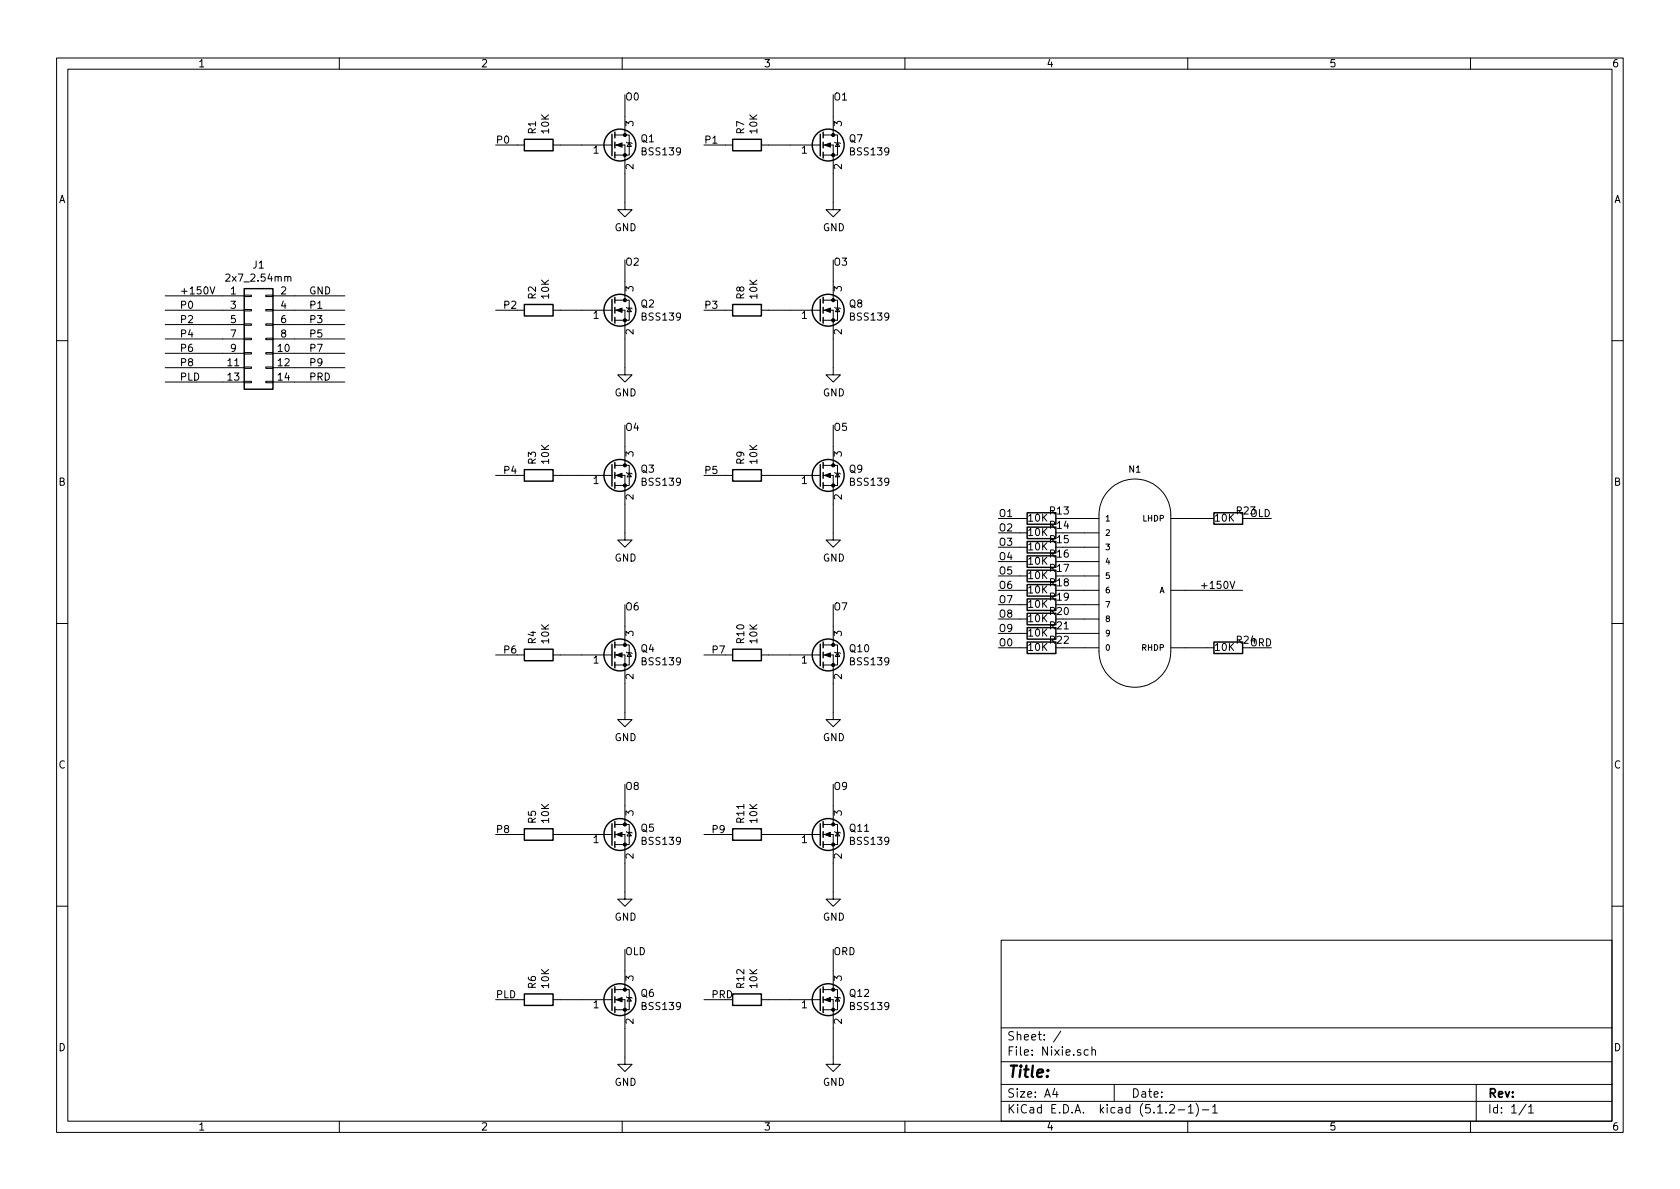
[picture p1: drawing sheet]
<svg xmlns="http://www.w3.org/2000/svg" width="297mm" height="210mm" viewBox="0 0 297 210" stroke-linecap="round" stroke-linejoin="round" font-family="sans-serif">
<g fill="none" stroke="#000" stroke-width=".18">
<path d="M10 10.3h277v189.9h-277zM12 12.2h273v186.1h-273zM60 10.3v1.9M110 10.3v1.9M110.5 16.8v7.1M147.3 16.8v7.1M160 10.3v1.9M210 10.3v1.9M260 10.3v1.9M87.6 25.6h5.1M97.8 25.6h10.1M108 25.6h.2"/>
<path d="M108.7 25.6h1.8v11.5h1.3l-1.3 1.2-1.3-1.2h1.3M108.7 23.9h1.8M110.5 23.9h.8v3.5h-2.6M110.7 25.1l.2 .2h.7l.2 .1M111.3 25.3l.3 .6h-.7zM124.5 25.6h5M134.6 25.6h10.2M144.8 25.6h.2M145.5 25.6h1.8v11.5h1.3l-1.3 1.2-1.3-1.2h1.3M145.5 23.9h1.8M147.3 23.9h.8v3.5h-2.6M147.6 25.1l.1 .2h.8l.1 .1"/>
<path d="M148.1 25.3l.4 .6h-.8zM29.2 52.3h14M29.2 54.9h14M29.2 57.4h14M29.2 59.9h14M37.1 50.7l.5 1.3 .4-1.3M39.9 48.6l.5-.1 .3 .3-.8 .9h.8M43.2 59.8h1.2v.3h-1.2zM43.2 57.3h1.2v.2h-1.2zM43.2 54.7h1.2v.3h-1.2zM43.2 52.2h1.2v.2h-1.2zM47 59.8h1.3v.3h-1.3z"/>
<path d="M47 57.3h1.3v.2h-1.3zM47 54.7h1.3v.3h-1.3zM47 52.2h1.3v.2h-1.3zM48.3 52.3h12.7M48.3 54.9h12.7M48.3 57.4h12.7M48.3 59.9h12.7M50.9 49.1l.2-.2h.3v.8M87.6 54.9h5.1M97.8 54.9h10.1M108 54.9h.2M108.7 54.9h1.8v11.4h1.3l-1.3 1.3-1.3-1.3h1.3"/>
<path d="M108.7 53.1h1.8M110.5 53.1h.8v3.5h-2.6M110.5 46v7.1M110.7 54.4l.2 .1h.7l.2 .1M111.3 54.5l.3 .6h-.7zM124.5 54.9h5M134.6 54.9h10.2M144.8 54.9h.2M145.5 54.9h1.8v11.4h1.3l-1.3 1.3-1.3-1.3h1.3M145.5 53.1h1.8M147.3 53.1h.8v3.5h-2.6M147.3 46v7.1"/>
<path d="M147.6 54.4l.1 .1h.8l.1 .1M148.1 54.5l.4 .6h-.8zM10 60.2h2M29.2 62.5h14M29.2 65h14M29.2 67.6h14M43.2 67.4h1.2v.3h-1.2zM43.2 64.9h1.2v.2h-1.2zM43.2 62.4h1.2v.2h-1.2zM47 67.4h1.3v.3h-1.3zM47 64.9h1.3v.2h-1.3zM47 62.4h1.3v.2h-1.3z"/>
<path d="M48.3 62.5h12.7M48.3 65h12.7M48.3 67.6h12.7M110.5 75.2v7.1M147.3 75.2v7.1M285 60.2h2M87.6 84.1h5.1M97.8 84.1h10.1M108 84.1h.2M108.7 84.1h1.8v11.4h1.3l-1.3 1.3-1.3-1.3h1.3M108.7 82.3h1.8M110.5 82.3h.8v3.5h-2.6"/>
<path d="M110.7 83.6l.2 .1h.7l.2 .1M111.3 83.7l.3 .6h-.7zM124.5 84.1h5M134.6 84.1h10.2M144.8 84.1h.2M145.5 84.1h1.8v11.4h1.3l-1.3 1.3-1.3-1.3h1.3M145.5 82.3h1.8M147.3 82.3h.8v3.5h-2.6M147.6 83.6l.1 .1h.8l.1 .1M148.1 83.7l.4 .6h-.8zM176.5 91.7h5.1M176.5 94.2h5.1"/>
<path d="M176.5 96.8h5.1M176.5 99.3h5.1M188 91.7h6.3M188 94.2h6.3M188 96.8h6.3M188 99.3h6.3M196.2 86.6a6.3 6.3 0 0 1 6.9-1.4 6.3 6.3 0 0 1 3.9 5.9v24.1a6.3 6.3 0 0 1-6.3 6.3 6.3 6.3 0 0 1-6.4-6.3v-24.1a6.3 6.3 0 0 1 1.9-4.5zM207 91.7h7.6M219.7 91.7h5.1M10 110.3h2M87.6 115.8h5.1M97.8 115.8h10.1"/>
<path d="M108 115.8h.2M108.7 115.8h1.8v11.4h1.3l-1.3 1.3-1.3-1.3h1.3M108.7 114h1.8M110.5 114h.8v3.6h-2.6M110.5 106.9v7.1M110.7 115.3l.2 .1h.7l.2 .2M111.3 115.4l.3 .7h-.7zM124.5 115.8h5M134.6 115.8h10.2M144.8 115.8h.2M145.5 115.8h1.8v11.4h1.3l-1.3 1.3-1.3-1.3h1.3M145.5 114h1.8"/>
<path d="M147.3 114h.8v3.6h-2.6M147.3 106.9v7.1M147.6 115.3l.1 .1h.8l.1 .2M148.1 115.4l.4 .7h-.8zM176.5 114.5h5.1M176.5 101.8h5.1M176.5 104.4h5.1M176.5 106.9h5.1M176.5 109.5h5.1M176.5 112h5.1M186.7 114.5h7.6M188 101.8h6.3"/>
<path d="M188 104.4h6.3M188 106.9h6.3M188 109.5h6.3M188 112h6.3M207 114.5h7.6M207 104.4h12.7M217.5 102.8l.4 1.3 .4-1.3M219.7 114.5h5.1M285 110.3h2M110.5 138.7v7.1M147.3 138.7v7.1M87.6 147.6h5.1"/>
<path d="M97.8 147.6h10.1M108 147.6h.2M108.7 147.6h1.8v11.4h1.3l-1.3 1.3-1.3-1.3h1.3M108.7 145.8h1.8M110.5 145.8h.8v3.5h-2.6M110.7 147.1l.2 .1h.7l.2 .1M111.3 147.2l.3 .6h-.7zM124.5 147.6h5M134.6 147.6h10.2M144.8 147.6h.2M145.5 147.6h1.8v11.4h1.3l-1.3 1.3-1.3-1.3h1.3M145.5 145.8h1.8"/>
<path d="M147.3 145.8h.8v3.5h-2.6M147.6 147.1l.1 .1h.8l.1 .1M148.1 147.2l.4 .6h-.8zM10 160.2h2M87.6 176.8h5.1M97.8 176.8h10.1M108 176.8h.2M108.7 176.8h1.8v11.4h1.3l-1.3 1.3-1.3-1.3h1.3M108.7 175h1.8M110.5 175h.8v3.6h-2.6M110.5 167.9v7.1M110.7 176.3l.2 .1h.7l.2 .1"/>
<path d="M111.3 176.4l.3 .6h-.7zM124.5 176.8h3.8M134.6 176.8h10.2M144.8 176.8h.2M145.5 176.8h1.8v11.4h1.3l-1.3 1.3-1.3-1.3h1.3M145.5 175h1.8M147.3 175h.8v3.6h-2.6M147.3 167.9v7.1M147.6 176.3l.1 .1h.8l.1 .1M148.1 176.4l.4 .6h-.8zM177 166.3h108v32h-108zM285 160.2h2"/>
<path d="M60 198.3v1.9M110 198.3v1.9M160 198.3v1.9M177 194.8h108M177 191.8h108M177 187.8h108M177 181.8h108M186.5 192.5l-.4 1h1M186.8 193v1M187.6 182.3l-1.3 2M192.4 185.7l-.4-.1-.3 .3 .1 .6 .2 .1 .4-.1M193.1 185.7a.37 .37 0 0 1 .6 .1v.8"/>
<path d="M193.1 185.1v1.5M197 191.8v3M206.8 195.5l.2-.2h.4l.2 .2 .1 .3-.1 .2-.8 .8h.9M208.3 196.3h1.2M210 198.3v1.9M210.1 195.8l.4-.5v1.5M210.1 196.8h.9M211.5 195.1a1.71 1.71 0 0 1 0 2.3M212.6 196.3h1.1M214.4 195.8l.4-.5v1.5M214.4 196.8h.8M260 198.3v1.9"/>
<path d="M261 191.8v6.5M269.8 195.2l-1.2 2M270.3 195.8l.4-.5v1.5M270.3 196.8h.8"/>
</g>
<g fill="none" stroke="#000" stroke-width=".25">
<path d="M92.7 24.6h5.1v2.1h-5.1zM108.2 23.7v3.9M108.7 23.4v1M108.7 25.1v1.1M108.7 26.9v1M129.5 24.6h5.1v2.1h-5.1zM145 23.7v3.9M145.5 23.4v1M145.5 25.1v1.1M145.5 26.9v1M43.2 51h5.1v17.8h-5.1zM92.7 53.8h5.1v2.1h-5.1z"/>
<path d="M108.2 53v3.8M108.7 52.6v1M108.7 54.4v1M108.7 56.1v1M129.5 53.8h5.1v2.1h-5.1zM145 53v3.8M145.5 52.6v1M145.5 54.4v1M145.5 56.1v1M92.7 83.1h5.1v2h-5.1zM108.2 82.2v3.8M108.7 81.8v1"/>
<path d="M108.7 83.6v1M108.7 85.3v1.1M129.5 83.1h5.1v2h-5.1zM145 82.2v3.8M145.5 81.8v1M145.5 83.6v1M145.5 85.3v1.1M181.6 90.7h5.1v2h-5.1zM181.6 93.2h5.1v2h-5.1zM181.6 95.8h5.1v2h-5.1zM181.6 98.3h5.1v2h-5.1zM214.6 90.7h5.1v2h-5.1z"/>
<path d="M92.7 114.8h5.1v2h-5.1zM108.2 113.9v3.8M108.7 113.5v1M108.7 115.3v1M108.7 117.1v1M129.5 114.8h5.1v2h-5.1zM145 113.9v3.8M145.5 113.5v1M145.5 115.3v1M145.5 117.1v1M181.6 100.8h5.1v2.1h-5.1zM181.6 103.4h5.1v2h-5.1z"/>
<path d="M181.6 105.9h5.1v2h-5.1zM181.6 108.5h5.1v2h-5.1zM181.6 111h5.1v2h-5.1zM181.6 113.5h5.1v2.1h-5.1zM214.6 113.5h5.1v2.1h-5.1zM92.7 146.6h5.1v2h-5.1zM108.2 145.7v3.8M108.7 145.3v1M108.7 147.1v1M108.7 148.8v1.1M129.5 146.6h5.1v2h-5.1zM145 145.7v3.8"/>
<path d="M145.5 145.3v1M145.5 147.1v1M145.5 148.8v1.1M92.7 175.8h5.1v2h-5.1zM108.2 174.9v3.8M108.7 174.5v1M108.7 176.3v1M108.7 178v1.1M129.5 175.8h5.1v2h-5.1zM145 174.9v3.8M145.5 174.5v1M145.5 176.3v1"/>
<path d="M145.5 178v1.1"/>
<circle cx="109.6" cy="25.6" r="2.82"/>
<circle cx="146.4" cy="25.6" r="2.82"/>
<circle cx="109.6" cy="54.9" r="2.82"/>
<circle cx="146.4" cy="54.9" r="2.82"/>
<circle cx="109.6" cy="84.1" r="2.82"/>
<circle cx="146.4" cy="84.1" r="2.82"/>
<circle cx="109.6" cy="115.8" r="2.82"/>
<circle cx="146.4" cy="115.8" r="2.82"/>
<circle cx="109.6" cy="147.6" r="2.82"/>
<circle cx="146.4" cy="147.6" r="2.82"/>
<circle cx="109.6" cy="176.8" r="2.82"/>
<circle cx="146.4" cy="176.8" r="2.82"/>
</g>
<g fill="#000" stroke="#000" stroke-width=".18">
<path d="M109 25.6l1-.3v.7zM145.8 25.6l1-.3v.7zM109 54.9l1-.4v.7zM145.8 54.9l1-.4v.7zM109 84.1l1-.4v.7zM145.8 84.1l1-.4v.7zM109 115.8l1-.4v.8zM145.8 115.8l1-.4v.8zM109 147.6l1-.4v.7zM145.8 147.6l1-.4v.7zM109 176.8l1-.4v.8zM145.8 176.8l1-.4v.8z"/>
<circle cx="110.5" cy="23.9" r=".28"/>
<circle cx="110.5" cy="27.4" r=".28"/>
<circle cx="147.3" cy="23.9" r=".28"/>
<circle cx="147.3" cy="27.4" r=".28"/>
<circle cx="110.5" cy="53.1" r=".28"/>
<circle cx="110.5" cy="56.6" r=".28"/>
<circle cx="147.3" cy="53.1" r=".28"/>
<circle cx="147.3" cy="56.6" r=".28"/>
<circle cx="110.5" cy="82.3" r=".28"/>
<circle cx="110.5" cy="85.8" r=".28"/>
<circle cx="147.3" cy="82.3" r=".28"/>
<circle cx="147.3" cy="85.8" r=".28"/>
<circle cx="110.5" cy="114" r=".28"/>
<circle cx="110.5" cy="117.6" r=".28"/>
<circle cx="147.3" cy="117.6" r=".28"/>
<circle cx="147.3" cy="114" r=".28"/>
<circle cx="110.5" cy="145.8" r=".28"/>
<circle cx="110.5" cy="149.3" r=".28"/>
<circle cx="147.3" cy="149.3" r=".28"/>
<circle cx="147.3" cy="145.8" r=".28"/>
<circle cx="110.5" cy="178.6" r=".28"/>
<circle cx="110.5" cy="175" r=".28"/>
<circle cx="147.3" cy="178.6" r=".28"/>
<circle cx="147.3" cy="175" r=".28"/>
</g>
<text font-size="2.8" x="178" y="190.5">Title:</text>
<g font-size="2.1">
<text x="178" y="184">Sheet: /</text>
<text x="178" y="186.7">File: Nixie.sch</text>
<text x="178" y="196.9">KiCad E.D.A. kicad (5.1.2-1)-1</text>
<text x="178" y="194.1">Size: A4</text>
<text x="200" y="194.1">Date:</text>
<text x="263" y="194.1">Rev:</text>
<text x="263" y="196.9">Id: 1/1</text>
</g>
<g font-size="1.8">
<text x="35" y="11.9">1</text>
<text x="85" y="11.9">2</text>
<text x="135" y="11.9">3</text>
<text x="185" y="11.9">4</text>
<text x="235" y="11.9">5</text>
<text x="285" y="11.9">6</text>
<text x="110.5" y="17.8">O0</text>
<text x="147.3" y="17.8">O1</text>
<text x="94.8" y="23.7" transform="rotate(-90 94.8 23.7)">R1</text>
<text x="97.1" y="23.6" transform="rotate(-90 97.1 23.6)">10K</text>
<text x="112" y="22.3" transform="rotate(-90 112 22.3)">3</text>
<text x="131.6" y="23.7" transform="rotate(-90 131.6 23.7)">R7</text>
<text x="133.9" y="23.6" transform="rotate(-90 133.9 23.6)">10K</text>
<text x="148.8" y="22.3" transform="rotate(-90 148.8 22.3)">3</text>
<text x="87.6" y="25.4">P0</text>
<text x="104.9" y="27.2">1</text>
<text x="112" y="29.9" transform="rotate(-90 112 29.9)">2</text>
<text x="113.4" y="25.2">Q1</text>
<text x="113.6" y="27.5">BSS139</text>
<text x="124.5" y="25.4">P1</text>
<text x="141.8" y="27.2">1</text>
<text x="148.8" y="29.9" transform="rotate(-90 148.8 29.9)">2</text>
<text x="150.2" y="25.2">Q7</text>
<text x="150.5" y="27.5">BSS139</text>
<text x="10.4" y="35.9">A</text>
<text x="285.4" y="35.9">A</text>
<text x="108.7" y="40.9">GND</text>
<text x="145.5" y="40.9">GND</text>
<text x="44.8" y="47.5">J1</text>
<text x="110.5" y="47">O2</text>
<text x="147.3" y="47">O3</text>
<text x="31.7" y="52.1">+150V</text>
<text x="40.5" y="49.8">2x7_2.54mm</text>
<text x="40.8" y="52.1">1</text>
<text x="49.7" y="52.1">2</text>
<text x="54.6" y="52.1">GND</text>
<text x="94.8" y="52.9" transform="rotate(-90 94.8 52.9)">R2</text>
<text x="97.1" y="52.8" transform="rotate(-90 97.1 52.8)">10K</text>
<text x="112" y="51.5" transform="rotate(-90 112 51.5)">3</text>
<text x="131.6" y="52.9" transform="rotate(-90 131.6 52.9)">R8</text>
<text x="133.9" y="52.8" transform="rotate(-90 133.9 52.8)">10K</text>
<text x="148.8" y="51.5" transform="rotate(-90 148.8 51.5)">3</text>
<text x="31.7" y="54.6">P0</text>
<text x="31.7" y="57.1">P2</text>
<text x="31.7" y="59.7">P4</text>
<text x="40.8" y="54.6">3</text>
<text x="40.8" y="57.1">5</text>
<text x="40.8" y="59.7">7</text>
<text x="49.7" y="54.6">4</text>
<text x="49.7" y="57.1">6</text>
<text x="49.7" y="59.7">8</text>
<text x="54.6" y="54.6">P1</text>
<text x="54.6" y="57.1">P3</text>
<text x="54.6" y="59.7">P5</text>
<text x="88.9" y="54.6">P2</text>
<text x="104.9" y="56.4">1</text>
<text x="112" y="59.2" transform="rotate(-90 112 59.2)">2</text>
<text x="113.4" y="54.4">Q2</text>
<text x="113.6" y="56.7">BSS139</text>
<text x="124.5" y="54.6">P3</text>
<text x="141.8" y="56.4">1</text>
<text x="148.8" y="59.2" transform="rotate(-90 148.8 59.2)">2</text>
<text x="150.2" y="54.4">Q8</text>
<text x="150.5" y="56.7">BSS139</text>
<text x="31.7" y="62.2">P6</text>
<text x="31.7" y="64.8">P8</text>
<text x="40.3" y="64.8">11</text>
<text x="40.8" y="62.2">9</text>
<text x="49.2" y="62.2">10</text>
<text x="49.2" y="64.8">12</text>
<text x="54.6" y="62.2">P7</text>
<text x="54.6" y="64.8">P9</text>
<text x="31.7" y="67.3">PLD</text>
<text x="40.3" y="67.3">13</text>
<text x="49.2" y="67.3">14</text>
<text x="54.6" y="67.3">PRD</text>
<text x="108.7" y="70.1">GND</text>
<text x="145.5" y="70.1">GND</text>
<text x="110.5" y="76.2">O4</text>
<text x="147.3" y="76.2">O5</text>
<text x="88.9" y="83.8">P4</text>
<text x="94.8" y="82.1" transform="rotate(-90 94.8 82.1)">R3</text>
<text x="97.1" y="82" transform="rotate(-90 97.1 82)">10K</text>
<text x="112" y="80.7" transform="rotate(-90 112 80.7)">3</text>
<text x="113.4" y="83.6">Q3</text>
<text x="124.5" y="83.8">P5</text>
<text x="131.6" y="82.1" transform="rotate(-90 131.6 82.1)">R9</text>
<text x="133.9" y="82" transform="rotate(-90 133.9 82)">10K</text>
<text x="148.8" y="80.7" transform="rotate(-90 148.8 80.7)">3</text>
<text x="150.2" y="83.6">Q9</text>
<text x="10.4" y="85.9">B</text>
<text x="104.9" y="85.6">1</text>
<text x="112" y="88.4" transform="rotate(-90 112 88.4)">2</text>
<text x="113.6" y="85.9">BSS139</text>
<text x="141.8" y="85.6">1</text>
<text x="148.8" y="88.4" transform="rotate(-90 148.8 88.4)">2</text>
<text x="150.5" y="85.9">BSS139</text>
<text x="285.4" y="85.9">B</text>
<text x="176.5" y="91.4">O1</text>
<text x="176.5" y="94">O2</text>
<text x="181.9" y="92.2">10K</text>
<text x="181.9" y="94.8">10K</text>
<text x="185.7" y="91">R13</text>
<text x="185.7" y="93.5">R14</text>
<text x="214.9" y="92.2">10K</text>
<text x="218.7" y="91">R23</text>
<text x="221" y="91.4">OLD</text>
<text x="108.7" y="99.3">GND</text>
<text x="145.5" y="99.3">GND</text>
<text x="176.5" y="96.5">O3</text>
<text x="176.5" y="99.1">O4</text>
<text x="176.5" y="101.6">O5</text>
<text x="181.9" y="97.3">10K</text>
<text x="181.9" y="99.9">10K</text>
<text x="185.7" y="96.1">R15</text>
<text x="185.7" y="98.6">R16</text>
<text x="185.7" y="101.1">R17</text>
<text x="110.5" y="107.9">O6</text>
<text x="147.3" y="107.9">O7</text>
<text x="176.5" y="104.1">O6</text>
<text x="176.5" y="106.7">O7</text>
<text x="181.9" y="102.4">10K</text>
<text x="181.9" y="104.9">10K</text>
<text x="181.9" y="107.5">10K</text>
<text x="185.7" y="103.7">R18</text>
<text x="185.7" y="106.2">R19</text>
<text x="212.1" y="104.1">+150V</text>
<text x="94.8" y="113.8" transform="rotate(-90 94.8 113.8)">R4</text>
<text x="97.1" y="113.7" transform="rotate(-90 97.1 113.7)">10K</text>
<text x="112" y="112.5" transform="rotate(-90 112 112.5)">3</text>
<text x="131.6" y="113.7" transform="rotate(-90 131.6 113.7)">R10</text>
<text x="133.9" y="113.7" transform="rotate(-90 133.9 113.7)">10K</text>
<text x="148.8" y="112.5" transform="rotate(-90 148.8 112.5)">3</text>
<text x="176.5" y="109.2">O8</text>
<text x="176.5" y="111.8">O9</text>
<text x="181.9" y="110">10K</text>
<text x="181.9" y="112.6">10K</text>
<text x="185.7" y="108.8">R20</text>
<text x="185.7" y="111.3">R21</text>
<text x="185.7" y="113.8">R22</text>
<text x="218.7" y="113.8">R24</text>
<text x="88.9" y="115.6">P6</text>
<text x="104.9" y="117.3">1</text>
<text x="113.4" y="115.3">Q4</text>
<text x="113.6" y="117.6">BSS139</text>
<text x="125.7" y="115.6">P7</text>
<text x="141.8" y="117.3">1</text>
<text x="150.3" y="115.3">Q10</text>
<text x="150.5" y="117.6">BSS139</text>
<text x="176.5" y="114.3">O0</text>
<text x="181.9" y="115.1">10K</text>
<text x="214.9" y="115.1">10K</text>
<text x="221" y="114.3">ORD</text>
<text x="112" y="120.1" transform="rotate(-90 112 120.1)">2</text>
<text x="148.8" y="120.1" transform="rotate(-90 148.8 120.1)">2</text>
<text x="108.7" y="131.1">GND</text>
<text x="145.5" y="131.1">GND</text>
<text x="10.4" y="135.9">C</text>
<text x="285.4" y="135.9">C</text>
<text x="110.5" y="139.7">O8</text>
<text x="147.3" y="139.7">O9</text>
<text x="87.6" y="147.3">P8</text>
<text x="94.8" y="145.6" transform="rotate(-90 94.8 145.6)">R5</text>
<text x="97.1" y="145.5" transform="rotate(-90 97.1 145.5)">10K</text>
<text x="104.9" y="149.1">1</text>
<text x="112" y="144.2" transform="rotate(-90 112 144.2)">3</text>
<text x="113.4" y="147.1">Q5</text>
<text x="113.6" y="149.4">BSS139</text>
<text x="125.7" y="147.3">P9</text>
<text x="131.6" y="145.5" transform="rotate(-90 131.6 145.5)">R11</text>
<text x="133.9" y="145.5" transform="rotate(-90 133.9 145.5)">10K</text>
<text x="141.8" y="149.1">1</text>
<text x="148.8" y="144.2" transform="rotate(-90 148.8 144.2)">3</text>
<text x="150.3" y="147.1">Q11</text>
<text x="150.5" y="149.4">BSS139</text>
<text x="112" y="151.9" transform="rotate(-90 112 151.9)">2</text>
<text x="148.8" y="151.9" transform="rotate(-90 148.8 151.9)">2</text>
<text x="108.7" y="162.8">GND</text>
<text x="145.5" y="162.8">GND</text>
<text x="110.5" y="168.9">OLD</text>
<text x="112" y="173.5" transform="rotate(-90 112 173.5)">3</text>
<text x="147.3" y="168.9">ORD</text>
<text x="148.8" y="173.5" transform="rotate(-90 148.8 173.5)">3</text>
<text x="87.6" y="176.5">PLD</text>
<text x="94.8" y="174.8" transform="rotate(-90 94.8 174.8)">R6</text>
<text x="97.1" y="174.7" transform="rotate(-90 97.1 174.7)">10K</text>
<text x="104.9" y="178.3">1</text>
<text x="113.4" y="176.3">Q6</text>
<text x="113.6" y="178.6">BSS139</text>
<text x="125.7" y="176.5">PRD</text>
<text x="131.6" y="174.7" transform="rotate(-90 131.6 174.7)">R12</text>
<text x="133.9" y="174.7" transform="rotate(-90 133.9 174.7)">10K</text>
<text x="141.8" y="178.3">1</text>
<text x="150.3" y="176.3">Q12</text>
<text x="150.5" y="178.6">BSS139</text>
<text x="10.4" y="185.9">D</text>
<text x="112" y="181.1" transform="rotate(-90 112 181.1)">2</text>
<text x="148.8" y="181.1" transform="rotate(-90 148.8 181.1)">2</text>
<text x="285.4" y="185.9">D</text>
<text x="108.7" y="192">GND</text>
<text x="145.5" y="192">GND</text>
<text x="35" y="199.9">1</text>
<text x="85" y="199.9">2</text>
<text x="135" y="199.9">3</text>
<text x="185" y="199.9">4</text>
<text x="235" y="199.9">5</text>
<text x="285" y="199.9">6</text>
</g>
<text font-size="1.6" x="199.6" y="83.6">N1</text>
<g font-size="1.4">
<text x="195.3" y="92.2">1</text>
<text x="195.3" y="94.7">2</text>
<text x="202.1" y="92.2">LHDP</text>
<text x="195.3" y="97.3">3</text>
<text x="195.3" y="99.8">4</text>
<text x="195.3" y="102.4">5</text>
<text x="195.3" y="104.9">6</text>
<text x="195.3" y="107.4">7</text>
<text x="205" y="104.9">A</text>
<text x="195.3" y="110">8</text>
<text x="195.3" y="112.5">9</text>
<text x="195.3" y="115.1">0</text>
<text x="202" y="115.1">RHDP</text>
</g>
</svg>
